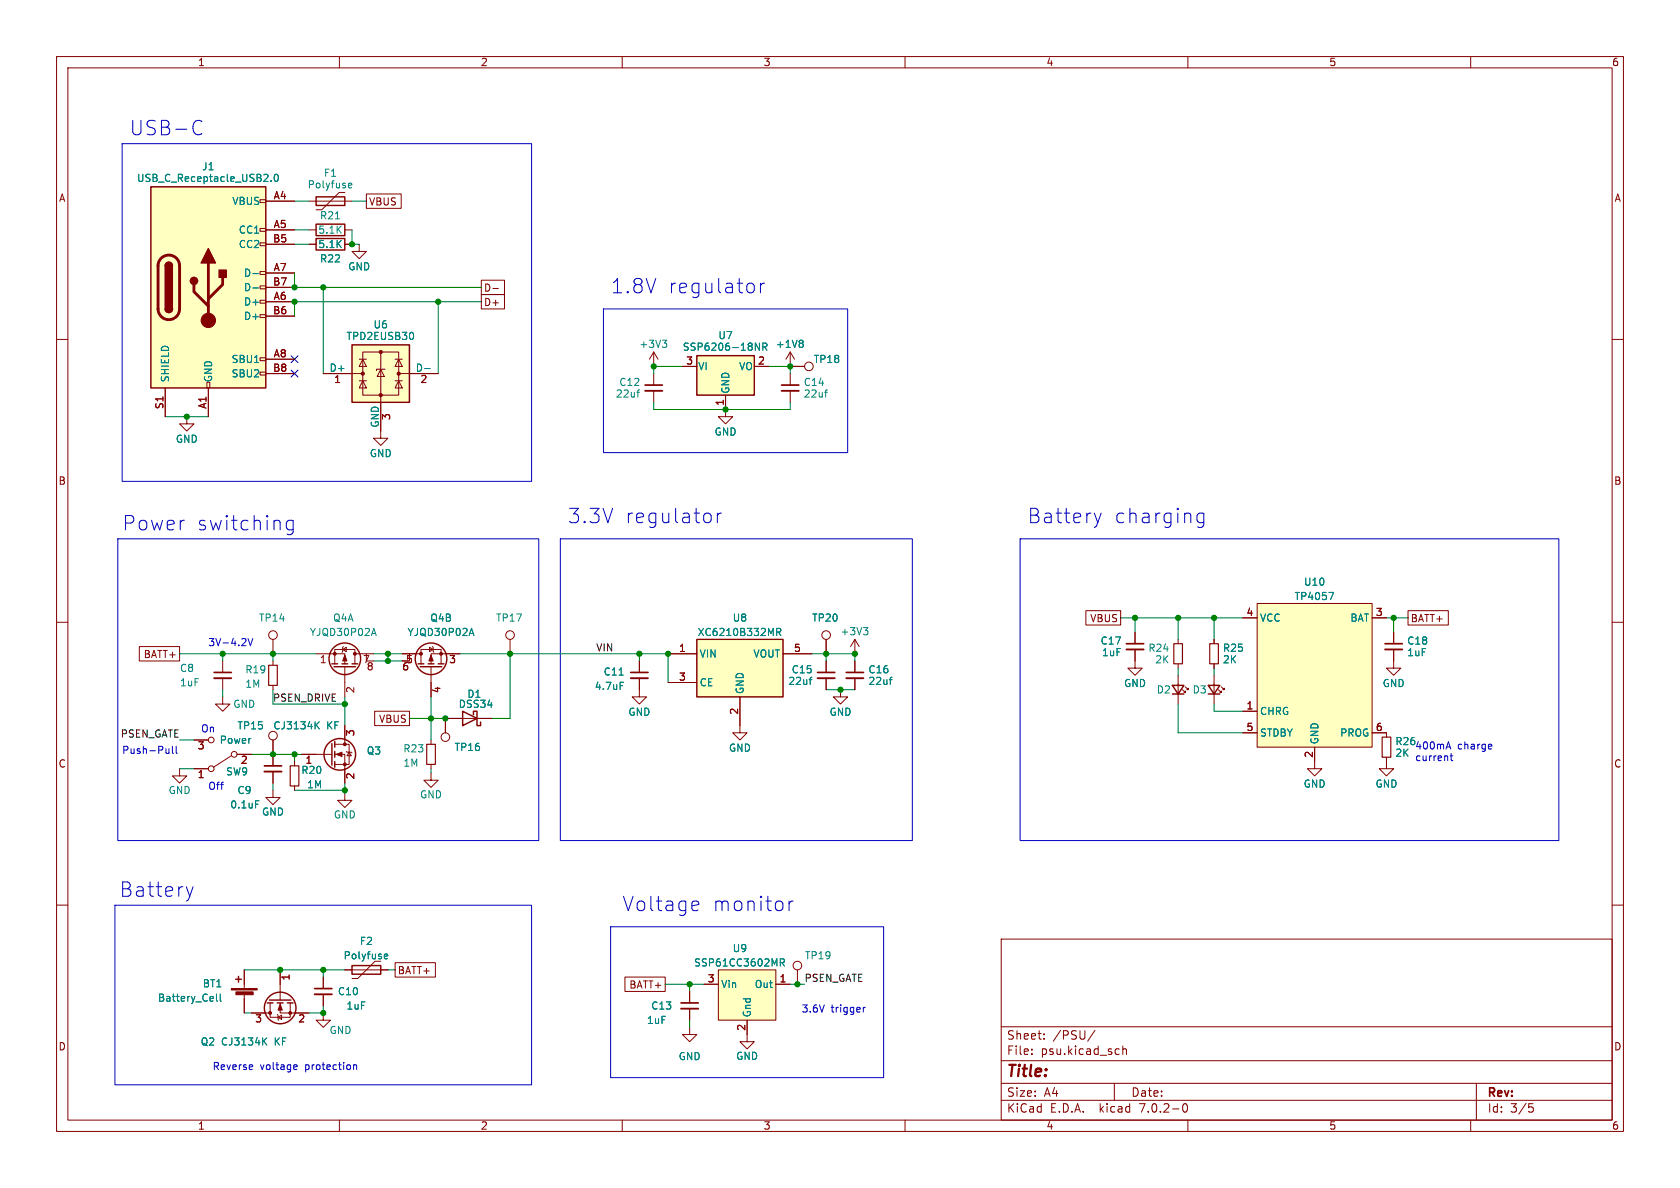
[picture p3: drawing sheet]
<svg xmlns="http://www.w3.org/2000/svg" width="297mm" height="210mm" viewBox="0 0 297 210" stroke-linecap="round" stroke-linejoin="round" font-family="sans-serif">
<g fill="none" stroke="#840000" stroke-width=".18">
<path d="M10 10h277v190h-277zM12 12h273v186h-273zM60 10v2M110 10v2M160 10v2M210 10v2M260 10v2M46 35.3h1v.5h-1zM47 35.6h5.1M54.6 35.6h7.6M61 34h-1.1l-3 3.1h-1M64.8 34.3h6.1v2.5h-6.1z"/>
<path d="M10 60h2M46 55.6h1v.5h-1zM46 53.1h1v.5h-1zM46 50.5h1v.6h-1zM46 48h1v.5h-1zM46 42.9h1v.5h-1zM46 40.4h1v.5h-1zM47 40.6h5.1M47 53.3h5.1M47 48.3h5.1M47 43.2h5.1M47 55.9h5.1"/>
<path d="M47 50.8h5.1M54.6 40.6h1.3M54.6 43.2h1.3M61 40.6h1.2M61 43.2h1.2M63.5 43.2v1.3h1.3l-1.3 1.2-1.3-1.2h1.3M85.1 49.5h4.1v2.6h-4.1zM85.1 52.1h4.1v2.5h-4.1zM87.1 51h1M285 60h2M29.2 68.6v5.1M33 73.7v1.2h1.3l-1.3 1.3-1.3-1.3h1.3"/>
<path d="M36.6 67.6h.5v1h-.5zM36.8 68.6v5.1M46 65.8h1v.5h-1zM46 63.2h1v.6h-1zM47 63.5h5.1M47 66h5.1M57.1 66h7M63.5 63.5h1.3M63.5 67.3h1.3M64.1 62.2h6.4v7.7h-6.4zM64.1 67.3l.7 1.3h-1.3zM64.1 63.5l.7 1.3h-1.3z"/>
<path d="M67.3 62.2v15.3h1.3l-1.3 1.2-1.3-1.2h1.3M67.3 65.3l.6 1.2h-1.2zM68.1 65.3h-1.6v.2M69.8 63.5h1.3M69.8 67.3h1.3M70.5 67.3l.6 1.3h-1.3zM70.5 63.5l.6 1.3h-1.3zM70.5 66h7M115.6 62.2l-.8 1.3M115.6 62.2v2.6M115.6 66v2.1M115.6 69.1v2"/>
<path d="M115.6 62.2l.7 1.3M120.6 64.8h2.6M128.3 69.9v3.8h1.2l-1.2 1.2-1.3-1.2h1.3M133.3 64.8h2.6M139.7 62.2v2.6h2.5M139.7 66v2.1M139.7 69.1v2M139.7 62.2l-.8 1.3M139.7 62.2l.8 1.3M10 110h2M24.6 114.3h7.1v2.5h-7.1zM39.4 116.8v2.1"/>
<path d="M39.4 119.9v2M48.3 113v2.6M48.3 116.8v.8M55.9 115.6h5.1v1.7M59.2 117.3v-2.5h3.5v2.5M60.6 114.8l.6-.4v.8zM60.7 114.3l-.1 .1v.8l-.1 .1M61 117.9v5.3M62.7 115.6h3.3M64.8 115.6v1.2M64.8 116.8h1.2M71.1 115.6h3.3"/>
<path d="M71.1 116.8h1.2M72.4 115.6v1.2M74.4 117.3v-2.5h3.6v2.5M75.9 114.4l.7 .4-.7 .4zM76.2 117.9v5.3M76.5 114.3l.1 .1v.8l.1 .1M81.3 115.6h-5.1v1.7M90.2 113v2.6M113 119.9v3.3h1.3l-1.3 1.3-1.2-1.3h1.2M113 116.8v2.1M118.1 115.6h5.1M138.4 115.6h5.1"/>
<path d="M146 113v2.6M146 116.8v2.1M146 119.9v2M151.1 113l-.7 1.3M151.1 113v2.6M151.1 116.8v2.1M151.1 119.9v2M151.1 113l.8 1.3M192 107.9h6.1v2.6h-6.1zM200.7 114.8v3.3h1.2l-1.2 1.3-1.3-1.3h1.3M200.7 111.8v2M208.3 113v.8"/>
<path d="M208.3 117.3v.8M208.3 119.4v5.1M214.6 113v.8M214.6 117.3v.8M214.6 119.4v5.1M219.7 109.2h2.5M222.2 106.7h20.4v25.4h-20.4zM242.6 109.2h2.5M246.4 114.8v3.3h-1.3l1.3 1.3 1.2-1.3h-1.2M246.4 111.8v2M248.9 107.9h7.1v2.6h-7.1zM285 110h2"/>
<path d="M31.7 135.9v1.3h1.3l-1.3 1.2-1.2-1.2h1.2M34.3 135.9h2.5M34.3 130.8h2.5M39.4 123.2v1.3h1.2l-1.2 1.2-1.3-1.2h1.3M40.9 133.6l-3.2 2M41.9 133.4h2.5M48.3 139.7v1.3h1.2l-1.2 1.2-1.3-1.2h1.3M48.3 121.2v.7M48.3 130.8v4.6M48.3 136.4v2M52.1 134.6v.8M52.1 138.9v.8"/>
<path d="M53.3 133.4h5.4M59.2 133.4h1.8v5M59.2 131.6h2.5v3.5h-2.5M61 128.3v3.3M61.2 132.8l.1 .2h.8l.1 .1M61.7 133l.4 .6h-.8zM66.2 125.7h6.2v2.6h-6.2zM76.2 136.7v1.2h1.3l-1.3 1.3-1.3-1.3h1.3M76.2 130.8v.8M76.2 135.1v.8M78.7 127v2.5M79.2 127h7.7"/>
<path d="M118.1 120.7h5.1M130.8 123.2v6.3h1.3l-1.3 1.3-1.3-1.3h1.3M148.6 121.9v1.3h1.3l-1.3 1.3-1.3-1.3h1.3M209 121.9l.5 .5v-.2v.2h-.2M209.5 121.4l.6 .5v-.2v.2h-.3M215.4 121.9l.5 .5v-.2v.2h-.3M215.9 121.4l.5 .5v-.2v.2h-.2M219.7 125.7h2.5M219.7 129.5h2.5M232.4 132.1v3.8h1.3l-1.3 1.3-1.3-1.3h1.3M242.6 129.5h2.5v.8M245.1 133.9v2h1.3l-1.3 1.3-1.3-1.3h1.3"/>
<path d="M10 160h2M61 140.2v1.3h1.2l-1.2 1.2-1.3-1.2h1.3M285 160h2M43.2 171.5v3.3M43.2 175.8v3.3M44.4 179.1h3.4M47.8 177.3v2.5h3.5v-2.5M49 179.3l.1 .2v.7l.2 .1M49.1 179.8l.7-.3v.7zM49.5 177.3v1.8h5.1M49.5 171.5v5.3M57.1 179.1v1.2h1.3l-1.3 1.3-1.2-1.3h1.2"/>
<path d="M57.1 172.7v2.1M57.1 175.8v2M61 171.5h7.6M67.3 169.9h-1l-3.1 3.1h-1M69.8 170.2h7.2v2.5h-7.2zM110.5 172.7h7.1v2.6h-7.1zM121.9 175.3v2M121.9 178.3v2M124.5 174h2.5M127 171.5h10.2v8.8h-10.2zM137.2 174h2.5M141 171.5v2.5"/>
<path d="M177 166h108v32h-108zM60 198v2M110 198v2M121.9 181.6v1.3h-1.3l1.3 1.3 1.3-1.3h-1.3M132.1 180.3v3.9h-1.3l1.3 1.2 1.2-1.2h-1.2M160 198v2M177 194.5h108M177 191.5h108M177 187.5h108M177 181.5h108M182.4 186.3v.1M182.4 185.5v.1"/>
<path d="M184.6 183.6v.1M184.6 182.8v.1M193.6 182.1l-1.3 2M197 191.5v3M197.7 185.4l.2 .1M197.9 186.3l-.2 .1M198.5 184.9v1.5M198.5 185.5l.2-.1 .4 .1v.9M209.2 195.2l.2-.1a.81 .81 0 0 1 .6 .6 .81 .81 0 0 1-.3 .8l-.1 .1a.81 .81 0 0 1-.4-1.4zM210 198v2M260 198v2M261 191.5v6.5"/>
<path d="M270.3 195.1h.7M270.4 195.7h.4l.3 .3-.2 .5-.5 .1"/>
<circle cx="143" cy="64.8" r=".76"/>
<circle cx="48.3" cy="112.3" r=".76"/>
<circle cx="90.2" cy="112.3" r=".76"/>
<circle cx="146" cy="112.3" r=".76"/>
<circle cx="37.3" cy="135.9" r=".51"/>
<circle cx="37.3" cy="130.8" r=".51"/>
<circle cx="41.4" cy="133.4" r=".51"/>
<circle cx="48.3" cy="130" r=".76"/>
<circle cx="78.7" cy="130.3" r=".76"/>
<circle cx="141" cy="170.7" r=".76"/>
</g>
<g fill="none" stroke="#840000" stroke-width=".25">
<path d="M26.7 33h20.3v35.6h-20.3zM55.9 34.8h5.1v1.5h-5.1zM55.9 39.6h5.1v2.1h-5.1zM29.2 54.6a.64 .64 0 0 0 .6 .6 .64 .64 0 0 0 .7-.6M29.2 47a.64 .64 0 0 1 .6-.6 .64 .64 0 0 1 .7 .6M55.9 42.2h5.1v2h-5.1zM62.2 61h10.2v10.1h-10.2zM123.2 62.9h10.1v7h-10.1zM58.7 117.3h1M59.1 117.9h3.8M60.5 117.3h1M62.2 117.3h1"/>
<path d="M73.9 117.3h1M74.3 117.9h3.8M75.7 117.3h1M77.5 117.3h1M123.2 113h15.2v10.2h-15.2zM58.7 131.4v3.9M59.2 131.1v1M59.2 132.8v1.1M59.2 134.6v1M81.8 125.7l2.5 1.3-2.5 1.3zM83.7 126.4v-.7h.6v2.6h.7v-.7M207.3 121.2h2l-1 1.5z"/>
<path d="M207.3 122.7h2M213.6 121.2h2l-1 1.5zM213.6 122.7h2M41.7 173.1h1M42.2 172.6v1M47.2 177.3h1.1M47.6 176.8h3.8M49 177.3h1M50.8 177.3h1M62.2 170.7h5.1v1.5h-5.1z"/>
<circle cx="61" cy="116.5" r="2.79"/>
<circle cx="76.2" cy="116.5" r="2.79"/>
<circle cx="60.1" cy="133.3" r="2.79"/>
<circle cx="49.5" cy="178.2" r="2.79"/>
</g>
<g fill="#840000" stroke="#840000" stroke-width=".18">
<path d="M49.5 177.5l.4 1.1h-.8z"/>
<path d="M40.9 174.8h4.6v.2h-4.6z"/>
<path d="M41.7 175.3h3.1v.5h-3.1z"/>
<path d="M76.2 115.8l.4 1h-.8z"/>
<path d="M59.4 133.4l1.1-.4v.7z"/>
<path d="M61 115.8l.3 1h-.7z"/>
<circle cx="51.3" cy="179.1" r=".25"/>
<circle cx="47.8" cy="179.1" r=".25"/>
<circle cx="36.8" cy="56.6" r="1.27"/>
<circle cx="64.1" cy="66" r=".28"/>
<circle cx="67.3" cy="69.9" r=".28"/>
<circle cx="67.3" cy="62.2" r=".28"/>
<circle cx="70.5" cy="66" r=".28"/>
<circle cx="78" cy="115.6" r=".25"/>
<circle cx="74.4" cy="115.6" r=".25"/>
<circle cx="61" cy="135.1" r=".25"/>
<circle cx="61" cy="131.6" r=".25"/>
<circle cx="59.2" cy="115.6" r=".25"/>
<circle cx="62.7" cy="115.6" r=".25"/>
</g>
<g fill="none" stroke="#008484" stroke-width=".18">
<path d="M47.9 32v.1M48.6 30.9l.2-.1a.68 .68 0 0 1 .4 .6 .68 .68 0 0 1-.4 .7l-.2-.1-.1-.4zM61.7 33.2h.4M61.7 32.4h.3l.2 .3-.6 .1M44.7 48.4h1M44.7 50.9h1M73.1 59v.8M45 64.1h.7M75.1 65.1h.9M112.6 69.4h.5M117.1 60.1h.8l-.5 .5M117.6 60.6l.3 .3v.3l-.3 .2"/>
<path d="M133.5 60.7l.8 1.2v-1.2M134.9 61.3h.6l.1-.2-.1-.3-.6-.1v1.2M135.2 61.3l.4 .6M141.8 60.1l.2 .3-.2 .3 .2 .2v.3l-.2 .2M145.8 69.4h.5M146.3 68.9l-.3 .1M65.8 112h.6M66.1 111.1l.4 1.2M83.1 112h.6M83.4 111.1l.4 1.2M137.3 111.7h.6l.1-.2v-.3l-.7-.1v1.2M137.6 111.7l.4 .6"/>
<path d="M152.6 110.9h.8l-.4 .5M153.2 111.4l.2 .3v.3l-.2 .2M157.7 119.7l-.2 .1M234.9 104.7h.9l-.6 1.3M55.9 128.1l.5 .8M56.4 127.6l-.7 .7M109.6 120.6h.6M143 120.2h.5M157.2 120.2h.5M45.2 141.6h.6M38.3 175.7v1.1l.2 .2M38.9 175.7v1.1l.2 .2"/>
<path d="M68 169.4h.5M68 168.7h.4l.1 .3-.6 .1M137.9 170.2l.7-.1 .1-.2-.1-.3-.7-.1v1.3M138.2 170.2l.5 .6M46.6 184l.6 .7M47.2 183.5l-.8 .7"/>
</g>
<path d="M114 69.1h3.1M138.2 69.1h3M37.8 119.9h3.1M111.5 119.9h3.1M144.5 119.9h3.1M149.6 119.9h3.1M199.1 114.8h3.1M244.9 114.8h3M46.7 136.4h3.1M55.6 175.8h3.1M120.4 178.3h3" fill="none" stroke="#840000" stroke-width=".33"/>
<path d="M114 68.1h3.1M138.2 68.1h3M37.8 118.9h3.1M111.5 118.9h3.1M144.5 118.9h3.1M149.6 118.9h3.1M199.1 113.8h3.1M244.9 113.8h3M46.7 135.4h3.1M55.6 174.8h3.1M120.4 177.3h3" fill="none" stroke="#840000" stroke-width=".3"/>
<g fill="#ffffc2" stroke="#ffffc2" stroke-width=".18">
<path d="M26.7 33h20.3v35.6h-20.3z"/>
<path d="M62.2 61h10.2v10.1h-10.2z"/>
<path d="M123.2 62.9h10.1v7h-10.1z"/>
<path d="M222.2 106.7h20.4v25.4h-20.4z"/>
<path d="M127 171.5h10.2v8.8h-10.2z"/>
<path d="M123.2 113h15.2v10.2h-15.2z"/>
</g>
<path d="M28.5 45.6a1.9 1.9 0 0 1 2.1-.4 1.9 1.9 0 0 1 1.1 1.8v7.6a1.91 1.91 0 0 1-1.9 1.9 1.91 1.91 0 0 1-1.9-1.9v-7.8l.2-.6zM34.3 50.3v1.3l2.5 2.5M36.8 46.5v10.1M39.4 49v1.3l-2.6 2.5" fill="none" stroke="#840000" stroke-width=".51"/>
<g fill="#840000" stroke="#840000" stroke-width=".25">
<path d="M29.2 54.6h1.3a.64 .64 0 0 1-.7 .6 .64 .64 0 0 1-.6-.6z"/>
<path d="M29.2 47h1.3v7.6h-1.3z"/>
<path d="M29.4 46.5a.64 .64 0 0 1 .7-.1 .64 .64 0 0 1 .4 .6h-1.3z"/>
<path d="M36.8 43.9l1.3 2.6h-2.5z"/>
<path d="M38.7 47.8h1.3v1.2h-1.3z"/>
<circle cx="34.3" cy="49.7" r=".63"/>
</g>
<path d="M47.5 117.6h1.5v3.6h-1.5zM207.5 113.8h1.5v3.5h-1.5zM213.9 113.8h1.5v3.5h-1.5zM51.3 135.4h1.5v3.5h-1.5zM75.4 131.6h1.6v3.5h-1.6zM244.3 130.3h1.6v3.6h-1.6z" fill="none" stroke="#840000" stroke-width=".2"/>
<g fill="none" stroke="#0000c2" stroke-width=".18">
<path d="M21.6 25.4h72.4v59.7h-72.4zM35 21.3l.7 .2M35.7 23.6l-.7 .2M106.7 54.6h43.2v25.4h-43.2zM133.1 50.2l.2 .3v.8l-.2 .3M134.4 50.1v1.7M135.2 50.1a.65 .65 0 0 0-.8 .4M20.8 95.3h74.4v53.3h-74.4zM51.8 92v2a.69 .69 0 0 1-1.1 .4M51.8 92.1l-.7-.1-.5 .5v.7l.3 .3 .2 .2 .7-.2M99.1 95.3h62.2v53.3h-62.2zM125.5 90.8l.2 .4v.7l-.2 .4"/>
<path d="M126.8 90.7v1.7M127.5 90.7a.65 .65 0 0 0-.7 .5M180.3 95.3h95.3v53.3h-95.3zM193.5 90.7l.6 1.7M194.1 92.4l-.3 .6M194.7 90.7l-.6 1.7M212.8 90.7v2.1a.69 .69 0 0 1-1.1 .3M212.8 90.8l-.7-.1-.5 .5v.7l.2 .4 .3 .1 .7-.1M43.8 112.9l.5 1.2 .4-1.2M29.9 132.3v.9M29.9 133.1l-.4 .1M30.5 131.9v1.1l.2 .2"/>
<path d="M31.1 131.9v1.1l.2 .2M256.1 131.1l.4 1.3M256.4 133.6h.4M256.5 133.2v1.1l.3 .2M263.6 131.6l.1 .3-.6 .1M263.7 132.3l-.1 .1M32.9 156.7l.6 1.7M33.5 158.4l-.2 .6M34.1 156.7l-.6 1.7M122.7 159.3l.7 .1 .1 .5-1.2 .2M139.5 159.3v1.7M140.2 159.3a.65 .65 0 0 0-.7 .5"/>
<path d="M20.3 160h73.7v31.8h-73.7zM107.9 163.8h48.3v26.7h-48.3zM123.4 160.9l-.7 .1M152.6 178.1v.8M153 178.1l-.4 .2M52.1 188.2l.4 .1v.2l-.6 .2M52.5 189l-.4 .1M62.5 188.3l.2-.1 .3 .1 .1 .8M62.5 188.2v.9"/>
</g>
<g fill="none" stroke="#008400" stroke-width=".18">
<path d="M52.1 35.6h2.5M62.2 35.6h2.6M52.1 48.3v2.5h33M52.1 43.2h2.5M52.1 40.6h2.5M57.1 50.8v15.2M62.2 40.6v2.6h1.3M77.5 53.3v12.7M85.1 53.3h-33v2.6M29.2 73.7h7.6M115.6 71.1v1.3h24.1v-1.3M120.6 64.8h-5v1.2"/>
<path d="M135.9 64.8h3.8v1.2M31.7 115.6h24.2M39.4 115.6v1.2M48.3 115.6v1.2M66 115.6h5.1M66 116.8h5.1M68.6 115.6v1.2M81.3 115.6h36.8v5.1M90.2 115.6v11.4h-3.3M113 115.6v1.2M143.5 115.6h7.6v1.2M146 115.6v1.2"/>
<path d="M198.1 109.2h21.6M200.7 109.2v2.6M208.3 109.2v3.8M208.3 118.1v1.3M214.6 109.2v3.8M214.6 118.1v1.3M245.1 109.2h3.8M246.4 109.2v2.6M31.7 135.9h2.6M31.7 130.8h2.6M39.4 121.9v1.3M44.4 133.4h8.9"/>
<path d="M48.3 121.9v2.6h12.7M48.3 138.4v1.3M52.1 139.7h8.9M52.1 133.4v1.2M61 123.2v5.1M61 138.4v1.8M72.4 127h6.8M76.2 123.2v7.6M76.2 135.9v.8M146 121.9h5.1M208.3 124.5v5h11.4M214.6 124.5v1.2h5.1"/>
<path d="M43.2 171.5h17.8M43.2 179.1h1.2M57.1 177.8v1.3h-2.5M57.1 171.5v1.2M68.6 171.5h1.2M117.6 174h6.9M121.9 174v1.3M139.7 174h2.5M121.9 180.3v1.3"/>
</g>
<path d="M51.5 62.9l1.2 1.2M51.5 65.4l1.2 1.2M52.7 62.9l-1.2 1.2M52.7 65.4l-1.2 1.2" fill="none" stroke="#000084" stroke-width=".18"/>
<g fill="#008400" stroke="#008400" stroke-width=".18">
<circle cx="90.2" cy="115.6" r=".46"/>
<circle cx="77.5" cy="53.3" r=".46"/>
<circle cx="115.6" cy="64.8" r=".46"/>
<circle cx="139.7" cy="64.8" r=".46"/>
<circle cx="128.3" cy="72.4" r=".46"/>
<circle cx="39.4" cy="115.6" r=".46"/>
<circle cx="48.3" cy="115.6" r=".46"/>
<circle cx="68.6" cy="115.6" r=".46"/>
<circle cx="33" cy="73.7" r=".46"/>
<circle cx="68.6" cy="116.8" r=".46"/>
<circle cx="208.3" cy="109.2" r=".46"/>
<circle cx="151.1" cy="115.6" r=".46"/>
<circle cx="200.7" cy="109.2" r=".46"/>
<circle cx="214.6" cy="109.2" r=".46"/>
<circle cx="146" cy="115.6" r=".46"/>
<circle cx="246.4" cy="109.2" r=".46"/>
<circle cx="57.1" cy="179.1" r=".46"/>
<circle cx="57.1" cy="171.5" r=".46"/>
<circle cx="61" cy="139.7" r=".46"/>
<circle cx="49.5" cy="171.5" r=".46"/>
<circle cx="113" cy="115.6" r=".46"/>
<circle cx="141" cy="174" r=".46"/>
<circle cx="148.6" cy="121.9" r=".46"/>
<circle cx="76.2" cy="127" r=".46"/>
<circle cx="78.7" cy="127" r=".46"/>
<circle cx="121.9" cy="174" r=".46"/>
<circle cx="118.1" cy="115.6" r=".46"/>
<circle cx="48.3" cy="133.4" r=".46"/>
<circle cx="61" cy="124.5" r=".46"/>
<circle cx="52.1" cy="133.4" r=".46"/>
<circle cx="52.1" cy="50.8" r=".46"/>
<circle cx="52.1" cy="53.3" r=".46"/>
<circle cx="62.2" cy="43.2" r=".46"/>
<circle cx="57.1" cy="50.8" r=".46"/>
</g>
<g font-size="3.5" fill="#0000c2">
<text x="22.9" y="24.1">USB-C</text>
<text x="107.9" y="52.1">1.8V</text>
<text x="118" y="52.1">regulator</text>
<text x="21.6" y="94">Power</text>
<text x="34.6" y="94">switching</text>
<text x="100.3" y="92.7">3.3V</text>
<text x="110.4" y="92.7">regulator</text>
<text x="181.6" y="92.7">Battery</text>
<text x="196.8" y="92.7">charging</text>
<text x="21.1" y="158.8">Battery</text>
<text x="110" y="161.3">Voltage</text>
<text x="125.8" y="161.3">monitor</text>
</g>
<text font-size="2.8" fill="#840000" x="178" y="190.8">Title:</text>
<g font-size="2.1" fill="#840000">
<text x="178" y="183.9">Sheet:</text>
<text x="186.2" y="183.9">/PSU/</text>
<text x="178" y="186.6">File:</text>
<text x="184" y="186.6">psu.kicad_sch</text>
<text x="178" y="196.8">KiCad</text>
<text x="178" y="194">Size:</text>
<text x="184.6" y="194">A4</text>
<text x="185.7" y="196.8">E.D.A.</text>
<text x="194.4" y="196.8">kicad</text>
<text x="200" y="194">Date:</text>
<text x="201.5" y="196.8">7.0.2-0</text>
<text x="263" y="194.2">Rev:</text>
<text x="263" y="196.8">Id:</text>
<text x="267" y="196.8">3/5</text>
</g>
<g font-size="1.8" fill="#840000">
<text x="35" y="11.8">1</text>
<text x="85" y="11.8">2</text>
<text x="135" y="11.8">3</text>
<text x="185" y="11.8">4</text>
<text x="235" y="11.8">5</text>
<text x="285" y="11.8">6</text>
<text x="10.4" y="35.8">A</text>
<text x="48.3" y="35.3">A4</text>
<text x="285.4" y="35.8">A</text>
<text x="48.3" y="40.4">A5</text>
<text x="65.2" y="36.5">VBUS</text>
<text x="48.2" y="42.9">B5</text>
<text x="48.2" y="50.5">B7</text>
<text x="48.3" y="53.1">A6</text>
<text x="48.3" y="48">A7</text>
<text x="85.6" y="51.7">D-</text>
<text x="48.2" y="55.6">B6</text>
<text x="85.6" y="54.3">D+</text>
<text x="48.2" y="65.8">B8</text>
<text x="48.3" y="63.2">A8</text>
<text x="121.3" y="64.5">3</text>
<text x="134" y="64.5">2</text>
<text x="59" y="67.9">1</text>
<text x="74.3" y="67.9">2</text>
<text x="128" y="71.8" transform="rotate(-90 128 71.8)">1</text>
<text x="29" y="72.4" transform="rotate(-90 29 72.4)">S1</text>
<text x="36.6" y="72.3" transform="rotate(-90 36.6 72.3)">A1</text>
<text x="69.2" y="74.3" transform="rotate(-90 69.2 74.3)">3</text>
<text x="10.3" y="85.8">B</text>
<text x="285.3" y="85.8">B</text>
<text x="192.6" y="110.1">VBUS</text>
<text x="220.3" y="109">4</text>
<text x="243.2" y="109">3</text>
<text x="249.4" y="110.1">BATT+</text>
<text x="25.3" y="116.5">BATT+</text>
<text x="56.5" y="117.5">1</text>
<text x="64.1" y="117.5">7</text>
<text x="64.8" y="118.7">8</text>
<text x="71" y="118.7">6</text>
<text x="71.7" y="117.5">5</text>
<text x="79.3" y="117.5">3</text>
<text x="120" y="115.3">1</text>
<text x="140.3" y="115.3">5</text>
<text x="62.9" y="122.6" transform="rotate(-90 62.9 122.6)">2</text>
<text x="78.1" y="122.6" transform="rotate(-90 78.1 122.6)">4</text>
<text x="120" y="120.4">3</text>
<text x="220.3" y="125.5">1</text>
<text x="62.9" y="130.2" transform="rotate(-90 62.9 130.2)">3</text>
<text x="66.9" y="127.9">VBUS</text>
<text x="130.6" y="126.4" transform="rotate(-90 130.6 126.4)">2</text>
<text x="220.3" y="129.3">5</text>
<text x="243.2" y="129.3">6</text>
<text x="10.3" y="135.8">C</text>
<text x="34.9" y="137.8">1</text>
<text x="34.9" y="132.7">3</text>
<text x="42.5" y="135.3">2</text>
<text x="62.9" y="137.8" transform="rotate(-90 62.9 137.8)">2</text>
<text x="232.2" y="134" transform="rotate(-90 232.2 134)">2</text>
<text x="285.3" y="135.8">C</text>
<text x="51.4" y="173.4" transform="rotate(-90 51.4 173.4)">1</text>
<text x="70.3" y="172.4">BATT+</text>
<text x="125.1" y="173.7">3</text>
<text x="137.8" y="173.7">1</text>
<text x="111.1" y="174.9">BATT+</text>
<text x="10.3" y="185.8">D</text>
<text x="45.1" y="181">3</text>
<text x="52.7" y="181">2</text>
<text x="131.8" y="182.3" transform="rotate(-90 131.8 182.3)">2</text>
<text x="285.3" y="185.8">D</text>
<text x="35" y="199.8">1</text>
<text x="85" y="199.8">2</text>
<text x="135" y="199.8">3</text>
<text x="185" y="199.8">4</text>
<text x="235" y="199.8">5</text>
<text x="285" y="199.8">6</text>
</g>
<g font-size="1.8" fill="#008484">
<text x="24.2" y="32.3">USB_C_Receptacle_USB2.0</text>
<text x="35.7" y="30.3">J1</text>
<text x="54.3" y="33.5">Polyfuse</text>
<text x="57.2" y="31.4">F1</text>
<text x="40.9" y="36.4">VBUS</text>
<text x="42.1" y="41.5">CC1</text>
<text x="56.2" y="41.5">5.1K</text>
<text x="56.5" y="38.9">R21</text>
<text x="42.1" y="44">CC2</text>
<text x="56.2" y="44">5.1K</text>
<text x="56.5" y="46.5">R22</text>
<text x="61.5" y="48">GND</text>
<text x="43" y="49.1">D-</text>
<text x="43" y="51.6">D-</text>
<text x="43" y="54.2">D+</text>
<text x="43" y="56.7">D+</text>
<text x="66" y="58.2">U6</text>
<text x="40.8" y="64.3">SBU1</text>
<text x="58.2" y="65.8">D+</text>
<text x="61.2" y="60.3">TPD2EUSB30</text>
<text x="73.4" y="65.8">D-</text>
<text x="113" y="61.7">+3V3</text>
<text x="120.6" y="62.2">SSP6206-18NR</text>
<text x="123.4" y="65.6">VI</text>
<text x="126.9" y="60.1">U7</text>
<text x="130.5" y="65.6">VO</text>
<text x="137.1" y="61.7">+1V8</text>
<text x="143.8" y="64.3">TP18</text>
<text x="30" y="67.6" transform="rotate(-90 30 67.6)">SHIELD</text>
<text x="37.7" y="67.6" transform="rotate(-90 37.7 67.6)">GND</text>
<text x="40.8" y="66.9">SBU2</text>
<text x="108.8" y="70.4">22uf</text>
<text x="109.4" y="68.4">C12</text>
<text x="129.1" y="69.6" transform="rotate(-90 129.1 69.6)">GND</text>
<text x="142" y="68.4">C14</text>
<text x="142" y="70.4">22uf</text>
<text x="67.1" y="75.7" transform="rotate(-90 67.1 75.7)">GND</text>
<text x="126.3" y="77.2">GND</text>
<text x="31" y="78.4">GND</text>
<text x="65.3" y="81">GND</text>
<text x="228.8" y="106.2">TP4057</text>
<text x="230.5" y="103.7">U10</text>
<text x="45.7" y="110">TP14</text>
<text x="54.7" y="112.6">YJQD30P02A</text>
<text x="58.8" y="110">Q4A</text>
<text x="72" y="112.6">YJQD30P02A</text>
<text x="76" y="110">Q4B</text>
<text x="87.6" y="110">TP17</text>
<text x="123.3" y="112.6">XC6210B332MR</text>
<text x="129.5" y="110">U8</text>
<text x="143.5" y="110">TP20</text>
<text x="148.5" y="112.5">+3V3</text>
<text x="222.8" y="110">VCC</text>
<text x="238.6" y="110">BAT</text>
<text x="31.8" y="118.9">C8</text>
<text x="43.3" y="119.2">R19</text>
<text x="106.7" y="119.6">C11</text>
<text x="123.7" y="116.4">VIN</text>
<text x="133.1" y="116.4">VOUT</text>
<text x="139.9" y="119.2">C15</text>
<text x="153.5" y="119.2">C16</text>
<text x="194.5" y="114.1">C17</text>
<text x="194.8" y="116.2">1uF</text>
<text x="203" y="115.4">R24</text>
<text x="204.2" y="117.4">2K</text>
<text x="216.1" y="115.4">R25</text>
<text x="216.1" y="117.4">2K</text>
<text x="248.7" y="114.1">C18</text>
<text x="248.7" y="116.2">1uF</text>
<text x="31.8" y="121.5">1uF</text>
<text x="41.2" y="125.3">GND</text>
<text x="43.3" y="121.7">1M</text>
<text x="81" y="125.3">DSS34</text>
<text x="82.6" y="123.5">D1</text>
<text x="105.1" y="122.1">4.7uF</text>
<text x="123.7" y="121.5">CE</text>
<text x="131.6" y="122.7" transform="rotate(-90 131.6 122.7)">GND</text>
<text x="139.3" y="121.2">22uf</text>
<text x="153.5" y="121.2">22uf</text>
<text x="198.7" y="121.6">GND</text>
<text x="204.4" y="122.7">D2</text>
<text x="210.8" y="122.7">D3</text>
<text x="244.4" y="121.6">GND</text>
<text x="38.8" y="131.6">Power</text>
<text x="41.9" y="129.1">TP15</text>
<text x="48.3" y="129.1">CJ3134K</text>
<text x="57.7" y="129.1">KF</text>
<text x="111" y="126.7">GND</text>
<text x="146.6" y="126.7">GND</text>
<text x="222.8" y="126.6">CHRG</text>
<text x="222.8" y="130.4">STDBY</text>
<text x="233.2" y="131.6" transform="rotate(-90 233.2 131.6)">GND</text>
<text x="236.8" y="130.4">PROG</text>
<text x="246.6" y="131.9">R26</text>
<text x="39.9" y="137.2">SW9</text>
<text x="53.2" y="137">R20</text>
<text x="53.9" y="135.3">1</text>
<text x="64.8" y="133.5">Q3</text>
<text x="71.2" y="133.2">R23</text>
<text x="71.2" y="135.7">1M</text>
<text x="80.3" y="132.9">TP16</text>
<text x="128.8" y="133">GND</text>
<text x="246.6" y="133.9">2K</text>
<text x="29.8" y="140.5">GND</text>
<text x="40.6" y="143.1">0.1uF</text>
<text x="41.9" y="140.5">C9</text>
<text x="54.2" y="139.5">1M</text>
<text x="74.2" y="141.3">GND</text>
<text x="230.4" y="139.4">GND</text>
<text x="243.1" y="139.4">GND</text>
<text x="46.3" y="144.3">GND</text>
<text x="59" y="144.8">GND</text>
<text x="63.6" y="167.2">F2</text>
<text x="60.7" y="169.7">Polyfuse</text>
<text x="122.6" y="171">SSP61CC3602MR</text>
<text x="129.5" y="168.5">U9</text>
<text x="142.2" y="169.7">TP19</text>
<text x="27.9" y="177.2">Battery_Cell</text>
<text x="35.8" y="174.7">BT1</text>
<text x="59.7" y="176.1">C10</text>
<text x="61.2" y="178.6">1uF</text>
<text x="115.1" y="178.6">C13</text>
<text x="127.5" y="174.8">Vin</text>
<text x="132.9" y="179.8" transform="rotate(-90 132.9 179.8)">Gnd</text>
<text x="133.3" y="174.8">Out</text>
<text x="35.4" y="185">Q2 CJ3134K</text>
<text x="48.4" y="185">KF</text>
<text x="58.2" y="182.9">GND</text>
<text x="114.3" y="181.2">1uF</text>
<text x="119.9" y="187.6">GND</text>
<text x="130.1" y="187.5">GND</text>
</g>
<g font-size="1.8" fill="#0000c2">
<text x="36.8" y="114.3">3V-4.2V</text>
<text x="35.6" y="129.5">On</text>
<text x="21.6" y="133.4">Push-Pull</text>
<text x="250.2" y="132.6">400mA</text>
<text x="250.2" y="134.6">current</text>
<text x="257.7" y="132.6">charge</text>
<text x="36.8" y="139.7">Off</text>
<text x="141.7" y="179.1">3.6V</text>
<text x="146.9" y="179.1">trigger</text>
<text x="37.6" y="189.2">Reverse</text>
<text x="46" y="189.2">voltage</text>
<text x="54" y="189.2">protection</text>
</g>
<g font-size="1.8">
<text x="105.4" y="115.2">VIN</text>
<text x="48.3" y="124.1">PSEN_DRIVE</text>
<text x="21.2" y="130.5">PSEN_GATE</text>
<text x="142.2" y="173.6">PSEN_GATE</text>
</g>
</svg>
